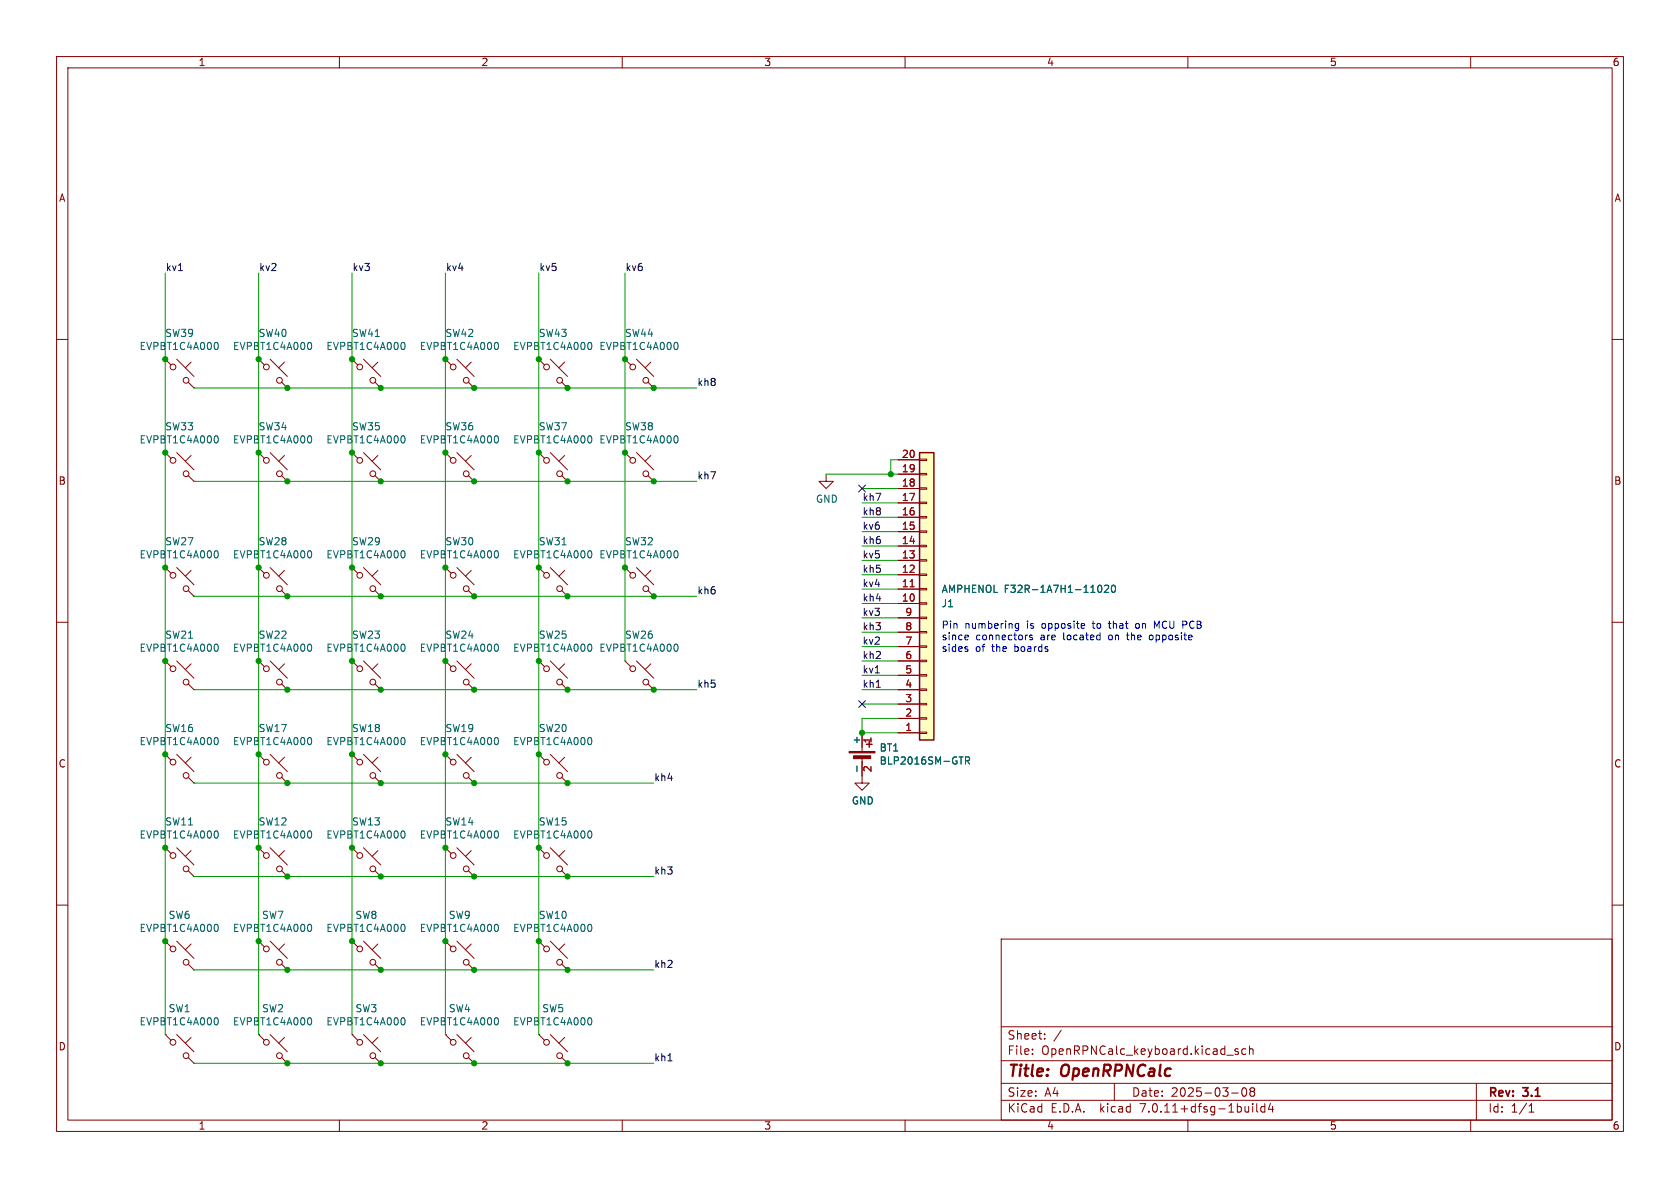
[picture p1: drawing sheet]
<svg xmlns="http://www.w3.org/2000/svg" width="297mm" height="210mm" viewBox="0 0 297 210" stroke-linecap="round" stroke-linejoin="round" font-family="sans-serif">
<g fill="none" stroke="#840000" stroke-width=".18">
<path d="M10 10h277v190h-277zM12 12h273v186h-273zM60 10v2M110 10v2M160 10v2M210 10v2M260 10v2M10 60h2M285 60h2M29.2 63.5l1 1M29.2 63.5h.1M31.2 63.5l3.1 3"/>
<path d="M33.3 67.6l1 1M33.8 64l-1 1M34.3 68.6h.1M45.7 63.5l1 1M45.7 63.5h.1M47.8 63.5l3 3M49.8 67.6l1 1M50.3 64l-1 1M50.8 68.6h.1M62.2 63.5l1 1M62.2 63.5h.1M64.3 63.5l3 3"/>
<path d="M66.3 67.6l1 1M66.8 64l-1 1M67.3 68.6h.1M78.7 63.5l1.1 1M78.7 63.5h.1M80.8 63.5l3 3M82.8 67.6l1 1M83.3 64l-1 1M83.8 68.6h.1M95.2 63.5l1.1 1M95.2 63.5h.1M97.3 63.5l3 3"/>
<path d="M99.3 67.6l1 1M99.8 64l-1 1M100.3 68.6h.1M110.5 63.5l1 1M110.5 63.5h.1M112.5 63.5l3.1 3M114.6 67.6l1 1M115.1 64l-1.1 1M115.6 68.6h.1M29.2 80l1 1M29.2 80h.1M31.2 80l3.1 3.1"/>
<path d="M33.3 84.1l1 1M33.8 80.5l-1 1M34.3 85.1h.1M45.7 80l1 1M45.7 80h.1M47.8 80l3 3.1M49.8 84.1l1 1M50.3 80.5l-1 1M50.8 85.1h.1M62.2 80l1 1M62.2 80h.1M64.3 80l3 3.1"/>
<path d="M66.3 84.1l1 1M66.8 80.5l-1 1M67.3 85.1h.1M78.7 80l1.1 1M78.7 80h.1M80.8 80l3 3.1M82.8 84.1l1 1M83.3 80.5l-1 1M83.8 85.1h.1M95.2 80l1.1 1M95.2 80h.1M97.3 80l3 3.1"/>
<path d="M99.3 84.1l1 1M99.8 80.5l-1 1M100.3 85.1h.1M110.5 80l1 1M110.5 80h.1M112.5 80l3.1 3.1M114.6 84.1l1 1M115.1 80.5l-1.1 1M115.6 85.1h.1M146 83.8v1.3h1.3l-1.3 1.3-1.2-1.3h1.2M158.7 99.1h3.9M158.7 96.5h3.9"/>
<path d="M158.7 94h3.9M158.7 91.4h3.9M158.7 88.9h3.9M158.7 86.4h3.9M158.7 83.8h3.9M158.7 81.3h3.9M162.6 81.2h1.2v.2h-1.2zM162.6 83.7h1.2v.2h-1.2zM162.6 86.2h1.2v.3h-1.2zM162.6 88.8h1.2v.2h-1.2zM162.6 91.3h1.2v.3h-1.2zM162.6 93.9h1.2v.2h-1.2z"/>
<path d="M162.6 96.4h1.2v.2h-1.2zM162.6 98.9h1.2v.3h-1.2zM10 110h2M29.2 116.8l1 1.1M29.2 116.8h.1M29.2 100.3l1 1M29.2 100.3h.1M31.2 116.8l3.1 3.1M31.2 100.3l3.1 3.1M33.3 104.4l1 1M33.8 117.3l-1 1.1M33.8 100.8l-1 1.1"/>
<path d="M34.3 105.4h.1M45.7 100.3l1 1M45.7 100.3h.1M45.7 116.8l1 1.1M45.7 116.8h.1M47.8 100.3l3 3.1M47.8 116.8l3 3.1M49.8 104.4l1 1M50.3 100.8l-1 1.1M50.3 117.3l-1 1.1M50.8 105.4h.1M62.2 100.3l1 1"/>
<path d="M62.2 100.3h.1M62.2 116.8l1 1.1M62.2 116.8h.1M64.3 116.8l3 3.1M64.3 100.3l3 3.1M66.3 104.4l1 1M66.8 117.3l-1 1.1M66.8 100.8l-1 1.1M67.3 105.4h.1M78.7 116.8l1.1 1.1M78.7 116.8h.1M78.7 100.3l1.1 1"/>
<path d="M78.7 100.3h.1M80.8 116.8l3 3.1M80.8 100.3l3 3.1M82.8 104.4l1 1M83.3 117.3l-1 1.1M83.3 100.8l-1 1.1M83.8 105.4h.1M95.2 116.8l1.1 1.1M95.2 116.8h.1M95.2 100.3l1.1 1M95.2 100.3h.1M97.3 116.8l3 3.1"/>
<path d="M97.3 100.3l3 3.1M99.3 104.4l1 1M99.8 117.3l-1 1.1M99.8 100.8l-1 1.1M100.3 105.4h.1M110.5 100.3l1 1M110.5 100.3h.1M110.5 116.8l1 1.1M110.5 116.8h.1M112.5 100.3l3.1 3.1M112.5 116.8l3.1 3.1M114.6 104.4l1 1"/>
<path d="M115.1 100.8l-1.1 1.1M115.1 117.3l-1.1 1.1M115.6 105.4h.1M158.7 106.7h3.9M158.7 104.1h3.9M158.7 101.6h3.9M158.7 119.4h3.9M158.7 116.8h3.9M158.7 114.3h3.9M158.7 111.8h3.9M158.7 109.2h3.9M162.6 101.5h1.2v.2h-1.2z"/>
<path d="M162.6 104h1.2v.3h-1.2zM162.6 106.6h1.2v.2h-1.2zM162.6 109.1h1.2v.2h-1.2zM162.6 111.6h1.2v.3h-1.2zM162.6 114.2h1.2v.2h-1.2zM162.6 116.7h1.2v.3h-1.2zM162.6 119.3h1.2v.2h-1.2zM285 110h2M29.2 133.4l1 1M29.2 133.4h.1M31.2 133.4l3.1 3M33.3 120.9l1 1"/>
<path d="M33.3 137.4l1 1M33.8 133.9l-1 1M34.3 121.9h.1M34.3 138.4h.1M45.7 133.4l1 1M45.7 133.4h.1M47.8 133.4l3 3M49.8 137.4l1 1M49.8 120.9l1 1M50.3 133.9l-1 1M50.8 138.4h.1M50.8 121.9h.1"/>
<path d="M62.2 133.4l1 1M62.2 133.4h.1M64.3 133.4l3 3M66.3 137.4l1 1M66.3 120.9l1 1M66.8 133.9l-1 1M67.3 138.4h.1M67.3 121.9h.1M78.7 133.4l1.1 1M78.7 133.4h.1M80.8 133.4l3 3M82.8 120.9l1 1"/>
<path d="M82.8 137.4l1 1M83.3 133.9l-1 1M83.8 121.9h.1M83.8 138.4h.1M95.2 133.4l1.1 1M95.2 133.4h.1M97.3 133.4l3 3M99.3 137.4l1 1M99.3 120.9l1 1M99.8 133.9l-1 1M100.3 138.4h.1M100.3 121.9h.1"/>
<path d="M114.6 120.9l1 1M115.6 121.9h.1M152.4 133.9v4.5h1.3l-1.3 1.3-1.3-1.3h1.3M152.4 129.5v3.3M158.7 129.5h3.9M158.7 127h3.9M158.7 124.5h3.9M158.7 121.9h3.9M162.6 121.8h1.2v.2h-1.2zM162.6 124.3h1.2v.3h-1.2zM162.6 126.9h1.2v.2h-1.2zM162.6 129.4h1.2v.3h-1.2z"/>
<path d="M10 160h2M29.2 149.9l1 1M29.2 149.9h.1M31.2 149.9l3.1 3M33.3 153.9l1 1M33.8 150.4l-1 1M34.3 154.9h.1M45.7 149.9l1 1M45.7 149.9h.1M47.8 149.9l3 3M49.8 153.9l1 1M50.3 150.4l-1 1"/>
<path d="M50.8 154.9h.1M62.2 149.9l1 1M62.2 149.9h.1M64.3 149.9l3 3M66.3 153.9l1 1M66.8 150.4l-1 1M67.3 154.9h.1M78.7 149.9l1.1 1M78.7 149.9h.1M80.8 149.9l3 3M82.8 153.9l1 1M83.3 150.4l-1 1"/>
<path d="M83.8 154.9h.1M95.2 149.9l1.1 1M95.2 149.9h.1M97.3 149.9l3 3M99.3 153.9l1 1M99.8 150.4l-1 1M100.3 154.9h.1M285 160h2M29.2 166.4l1 1M29.2 166.4h.1M31.2 166.4l3.1 3M33.3 170.4l1 1.1"/>
<path d="M33.8 166.9l-1 1M34.3 171.5h.1M45.7 166.4l1 1M45.7 166.4h.1M47.8 166.4l3 3M49.8 170.4l1 1.1M50.3 166.9l-1 1M50.8 171.5h.1M62.2 166.4l1 1M62.2 166.4h.1M64.3 166.4l3 3M66.3 170.4l1 1.1"/>
<path d="M66.8 166.9l-1 1M67.3 171.5h.1M78.7 166.4l1.1 1M78.7 166.4h.1M80.8 166.4l3 3M82.8 170.4l1 1.1M83.3 166.9l-1 1M83.8 171.5h.1M95.2 166.4l1.1 1M95.2 166.4h.1M97.3 166.4l3 3M99.3 170.4l1 1.1"/>
<path d="M99.8 166.9l-1 1M100.3 171.5h.1M177 166h108v32h-108zM29.2 182.9l1 1M29.2 182.9h.1M31.2 182.9l3.1 3M33.3 186.9l1 1.1M33.8 183.4l-1 1M34.3 188h.1M45.7 182.9l1 1M45.7 182.9h.1M47.8 182.9l3 3"/>
<path d="M49.8 186.9l1 1.1M50.3 183.4l-1 1M50.8 188h.1M60 198v2M62.2 182.9l1 1M62.2 182.9h.1M64.3 182.9l3 3M66.3 186.9l1 1.1M66.8 183.4l-1 1M67.3 188h.1M78.7 182.9l1.1 1M78.7 182.9h.1"/>
<path d="M80.8 182.9l3 3M82.8 186.9l1 1.1M83.3 183.4l-1 1M83.8 188h.1M95.2 182.9l1.1 1M95.2 182.9h.1M97.3 182.9l3 3M99.3 186.9l1 1.1M99.8 183.4l-1 1M100.3 188h.1M110 198v2M160 198v2"/>
<path d="M177 194.5h108M177 191.5h108M177 187.5h108M177 181.5h108M182.5 186.3v.1M182.5 185.5v.1M184.7 183.6v.1M184.7 182.8v.1M187.6 182.1l-1.3 2M197 191.5v3M210 198v2M216.9 186.5h1.1"/>
<path d="M217.7 193.2h1.2M218.9 185.5l-.4-.1-.2 .2 .1 .2 .5 .2v.3h-.6M219.7 192.4l.2-.1a.81 .81 0 0 1 .6 .6 .81 .81 0 0 1-.3 .8l-.2 .1a.81 .81 0 0 1-.3-1.4zM220.2 185.5l-.4-.1-.3 .3v.4l.2 .2h.5M220.9 185.5l.2-.1 .4 .1v.9M220.9 184.9v1.5M221.2 192.9l-.2-.2 .2-.4 .5 .1 .1 .2-.3 .3M221.2 192.9l-.2 .3v.3l.2 .3 .5-.1 .1-.2-.1-.4-.2-.2M221.2 192.9h.3M221.5 195.1v.1M221.5 195.6v1M222.2 195.1v1.3l.2 .2"/>
<path d="M223.6 195.7l-.4-.1-.3 .3v.4l.1 .2h.6M223.6 195.1v1.5M224.6 195l-.4 1.1h1M225 195.6v1M260 198v2M261 191.5v6.5M270.3 196.6h.9M270.3 195.5l.4-.4v1.5"/>
<circle cx="30.6" cy="64.9" r=".51"/>
<circle cx="32.9" cy="67.2" r=".51"/>
<circle cx="47.1" cy="64.9" r=".51"/>
<circle cx="49.4" cy="67.2" r=".51"/>
<circle cx="63.6" cy="64.9" r=".51"/>
<circle cx="65.9" cy="67.2" r=".51"/>
<circle cx="80.1" cy="64.9" r=".51"/>
<circle cx="82.4" cy="67.2" r=".51"/>
<circle cx="96.6" cy="64.9" r=".51"/>
<circle cx="98.9" cy="67.2" r=".51"/>
<circle cx="111.9" cy="64.9" r=".51"/>
<circle cx="114.2" cy="67.2" r=".51"/>
<circle cx="30.6" cy="81.4" r=".51"/>
<circle cx="32.9" cy="83.7" r=".51"/>
<circle cx="47.1" cy="81.4" r=".51"/>
<circle cx="49.4" cy="83.7" r=".51"/>
<circle cx="63.6" cy="81.4" r=".51"/>
<circle cx="65.9" cy="83.7" r=".51"/>
<circle cx="80.1" cy="81.4" r=".51"/>
<circle cx="82.4" cy="83.7" r=".51"/>
<circle cx="96.6" cy="81.4" r=".51"/>
<circle cx="98.9" cy="83.7" r=".51"/>
<circle cx="111.9" cy="81.4" r=".51"/>
<circle cx="114.2" cy="83.7" r=".51"/>
<circle cx="30.6" cy="101.7" r=".51"/>
<circle cx="30.6" cy="118.2" r=".51"/>
<circle cx="32.9" cy="104.1" r=".51"/>
<circle cx="47.1" cy="118.2" r=".51"/>
<circle cx="47.1" cy="101.7" r=".51"/>
<circle cx="49.4" cy="104.1" r=".51"/>
<circle cx="63.6" cy="101.7" r=".51"/>
<circle cx="63.6" cy="118.2" r=".51"/>
<circle cx="65.9" cy="104.1" r=".51"/>
<circle cx="80.1" cy="101.7" r=".51"/>
<circle cx="80.1" cy="118.2" r=".51"/>
<circle cx="82.4" cy="104.1" r=".51"/>
<circle cx="96.6" cy="118.2" r=".51"/>
<circle cx="96.6" cy="101.7" r=".51"/>
<circle cx="98.9" cy="104.1" r=".51"/>
<circle cx="111.9" cy="101.7" r=".51"/>
<circle cx="111.9" cy="118.2" r=".51"/>
<circle cx="114.2" cy="104.1" r=".51"/>
<circle cx="30.6" cy="134.7" r=".51"/>
<circle cx="32.9" cy="120.6" r=".51"/>
<circle cx="32.9" cy="137.1" r=".51"/>
<circle cx="47.1" cy="134.7" r=".51"/>
<circle cx="49.4" cy="120.6" r=".51"/>
<circle cx="49.4" cy="137.1" r=".51"/>
<circle cx="63.6" cy="134.7" r=".51"/>
<circle cx="65.9" cy="120.6" r=".51"/>
<circle cx="65.9" cy="137.1" r=".51"/>
<circle cx="80.1" cy="134.7" r=".51"/>
<circle cx="82.4" cy="120.6" r=".51"/>
<circle cx="82.4" cy="137.1" r=".51"/>
<circle cx="96.6" cy="134.7" r=".51"/>
<circle cx="98.9" cy="120.6" r=".51"/>
<circle cx="98.9" cy="137.1" r=".51"/>
<circle cx="114.2" cy="120.6" r=".51"/>
<circle cx="30.6" cy="151.2" r=".51"/>
<circle cx="32.9" cy="153.6" r=".51"/>
<circle cx="47.1" cy="151.2" r=".51"/>
<circle cx="49.4" cy="153.6" r=".51"/>
<circle cx="63.6" cy="151.2" r=".51"/>
<circle cx="65.9" cy="153.6" r=".51"/>
<circle cx="80.1" cy="151.2" r=".51"/>
<circle cx="82.4" cy="153.6" r=".51"/>
<circle cx="96.6" cy="151.2" r=".51"/>
<circle cx="98.9" cy="153.6" r=".51"/>
<circle cx="30.6" cy="167.7" r=".51"/>
<circle cx="32.9" cy="170.1" r=".51"/>
<circle cx="47.1" cy="167.7" r=".51"/>
<circle cx="49.4" cy="170.1" r=".51"/>
<circle cx="63.6" cy="167.7" r=".51"/>
<circle cx="65.9" cy="170.1" r=".51"/>
<circle cx="80.1" cy="167.7" r=".51"/>
<circle cx="82.4" cy="170.1" r=".51"/>
<circle cx="96.6" cy="167.7" r=".51"/>
<circle cx="98.9" cy="170.1" r=".51"/>
<circle cx="30.6" cy="184.3" r=".51"/>
<circle cx="32.9" cy="186.6" r=".51"/>
<circle cx="47.1" cy="184.3" r=".51"/>
<circle cx="49.4" cy="186.6" r=".51"/>
<circle cx="63.6" cy="184.3" r=".51"/>
<circle cx="65.9" cy="186.6" r=".51"/>
<circle cx="80.1" cy="184.3" r=".51"/>
<circle cx="82.4" cy="186.6" r=".51"/>
<circle cx="96.6" cy="184.3" r=".51"/>
<circle cx="98.9" cy="186.6" r=".51"/>
</g>
<g fill="none" stroke="#006464" stroke-width=".18">
<path d="M38.3 60.5a.79 .79 0 0 1 0 1.3M38.3 77a.79 .79 0 0 1 0 1.3M54.8 60.5a.79 .79 0 0 1 0 1.3M54.8 77a.79 .79 0 0 1 0 1.3M71.3 60.5a.79 .79 0 0 1 0 1.3M71.3 77a.79 .79 0 0 1 0 1.3M87.8 60.5a.79 .79 0 0 1 0 1.3M87.8 77a.79 .79 0 0 1 0 1.3M104.3 60.5a.79 .79 0 0 1 0 1.3M104.3 77a.79 .79 0 0 1 0 1.3M119.6 77a.79 .79 0 0 1 0 1.3M119.6 60.5a.79 .79 0 0 1 0 1.3"/>
<path d="M38.3 97.4a.79 .79 0 0 1 0 1.2M54.8 97.4a.79 .79 0 0 1 0 1.2M71.3 97.4a.79 .79 0 0 1 0 1.2M87.8 97.4a.79 .79 0 0 1 0 1.2M104.3 97.4a.79 .79 0 0 1 0 1.2M119.6 97.4a.79 .79 0 0 1 0 1.2M38.3 113.9a.79 .79 0 0 1 0 1.2M54.8 113.9a.79 .79 0 0 1 0 1.2M71.3 113.9a.79 .79 0 0 1 0 1.2M87.8 113.9a.79 .79 0 0 1 0 1.2M104.3 113.9a.79 .79 0 0 1 0 1.2M119.6 113.9a.79 .79 0 0 1 0 1.2"/>
<path d="M194.2 103.5l.2-.1a.68 .68 0 0 1 .4 .7 .68 .68 0 0 1-.4 .6 .84 .84 0 0 1-.2-1.2zM195.3 103.6l.5-.2 .2 .4-.8 .9h.8M196.6 103.6l.2-.2a.68 .68 0 0 1 .4 .7 .68 .68 0 0 1-.4 .6l-.2-.1-.1-.4zM38.3 130.4a.79 .79 0 0 1 0 1.2M54.8 130.4a.79 .79 0 0 1 0 1.2M71.3 130.4a.79 .79 0 0 1 0 1.2M87.8 130.4a.79 .79 0 0 1 0 1.2M104.3 130.4a.79 .79 0 0 1 0 1.2M151.5 135.4v1M169.5 133.8h.8M170.7 134.5l.6-.1 .1-.2v-.3l-.7-.1v1.3M171 134.5l.4 .6"/>
<path d="M38.3 146.9a.79 .79 0 0 1 0 1.3M54.8 146.9a.79 .79 0 0 1 0 1.3M71.3 146.9a.79 .79 0 0 1 0 1.3M87.8 146.9a.79 .79 0 0 1 0 1.3M104.3 146.9a.79 .79 0 0 1 0 1.3M38.3 179.9a.79 .79 0 0 1 0 1.3M38.3 163.4a.79 .79 0 0 1 0 1.3M54.8 163.4a.79 .79 0 0 1 0 1.3M54.8 179.9a.79 .79 0 0 1 0 1.3M71.3 179.9a.79 .79 0 0 1 0 1.3M71.3 163.4a.79 .79 0 0 1 0 1.3M87.8 179.9a.79 .79 0 0 1 0 1.3"/>
<path d="M87.8 163.4a.79 .79 0 0 1 0 1.3M104.3 179.9a.79 .79 0 0 1 0 1.3M104.3 163.4a.79 .79 0 0 1 0 1.3"/>
</g>
<path d="M162.6 80h2.5v50.8h-2.5z" fill="#ffffc2" stroke="#ffffc2" stroke-width=".18"/>
<path d="M162.6 80h2.5v50.8h-2.5zM153.7 131.1v1" fill="none" stroke="#840000" stroke-width=".25"/>
<path d="M160.9 103.7h.7" fill="none" stroke="#a90000" stroke-width=".18"/>
<g fill="#840000" stroke="#840000" stroke-width=".18">
<path d="M150.1 132.8h4.6v.3h-4.6z"/>
<path d="M150.9 133.6h3v.5h-3z"/>
</g>
<path d="M31.5 47.8h.8M154.7 119h.8M154.9 121.5h.7M118.1 187.5h.7" fill="none" stroke="#0f0f0f" stroke-width=".18"/>
<g fill="none" stroke="#0000c2" stroke-width=".18">
<path d="M170.9 114.7l.2 .2-.2 .3M170.9 114.3l.2 .1M171 112.3l.2 .3-.6 .1M171.1 113.1h-.1M179.5 111.4l.2 .1M180.1 110.2v1l-.3 .3M180.1 110.3l-.4-.1-.2 .3 .1 .5h.5M182.5 112.3h-.3l-.2 .1 .1 .2 .4 .1v.4h-.5M191.7 110.3v.2l-.6 .1M195.9 110.2h.5M196.1 109.8l.1 1.2M199.1 112.3h.5"/>
<path d="M199.3 111.8l.1 1.3M201.2 110.2l-.3 .1-.1 .2v.4l.4 .2M203.6 112.3h-.3l-.1 .2v.5l.4 .1M204.1 109.8l.4 .9 .4-.9"/>
</g>
<g fill="none" stroke="#009600" stroke-width=".18">
<path d="M29.2 48.3v134.6M45.7 48.3v134.6M62.2 48.3v134.6M78.7 48.3v134.6M95.2 48.3v134.6M110.5 48.3v68.5M34.3 68.6h88.9M34.3 85.1h88.9M146 83.8h12.7M152.4 96.5h6.3M152.4 99.1h6.3M152.4 94h6.3"/>
<path d="M152.4 88.9h6.3M152.4 86.4h6.3M152.4 91.4h6.3M158.7 81.3h-1.2v2.5M34.3 105.4h88.9M152.4 119.4h6.3M152.4 116.8h6.3M152.4 101.6h6.3M152.4 111.8h6.3M152.4 114.3h6.3M152.4 109.2h6.3M152.4 106.7h6.3"/>
<path d="M152.4 104.1h6.3M34.3 121.9h88.9M34.3 138.4h81.3M152.4 124.5h6.3M152.4 121.9h6.3M158.7 127h-6.3v2.5h6.3M34.3 154.9h81.3M34.3 171.5h81.3M34.3 188h81.3"/>
</g>
<path d="M151.8 85.8l1.2 1.2M153 85.8l-1.2 1.2M151.8 123.9l1.2 1.2M153 123.9l-1.2 1.2" fill="none" stroke="#000084" stroke-width=".18"/>
<g fill="#009600" stroke="#009600" stroke-width=".18">
<circle cx="157.5" cy="83.8" r=".46"/>
<circle cx="100.3" cy="105.4" r=".46"/>
<circle cx="95.2" cy="100.3" r=".46"/>
<circle cx="100.3" cy="121.9" r=".46"/>
<circle cx="83.8" cy="121.9" r=".46"/>
<circle cx="95.2" cy="116.8" r=".46"/>
<circle cx="110.5" cy="100.3" r=".46"/>
<circle cx="115.6" cy="105.4" r=".46"/>
<circle cx="110.5" cy="80" r=".46"/>
<circle cx="115.6" cy="85.1" r=".46"/>
<circle cx="115.6" cy="68.6" r=".46"/>
<circle cx="110.5" cy="63.5" r=".46"/>
<circle cx="115.6" cy="121.9" r=".46"/>
<circle cx="45.7" cy="116.8" r=".46"/>
<circle cx="45.7" cy="133.4" r=".46"/>
<circle cx="78.7" cy="133.4" r=".46"/>
<circle cx="78.7" cy="149.9" r=".46"/>
<circle cx="67.3" cy="138.4" r=".46"/>
<circle cx="62.2" cy="149.9" r=".46"/>
<circle cx="62.2" cy="133.4" r=".46"/>
<circle cx="29.2" cy="116.8" r=".46"/>
<circle cx="29.2" cy="100.3" r=".46"/>
<circle cx="50.8" cy="121.9" r=".46"/>
<circle cx="50.8" cy="138.4" r=".46"/>
<circle cx="29.2" cy="133.4" r=".46"/>
<circle cx="29.2" cy="80" r=".46"/>
<circle cx="45.7" cy="80" r=".46"/>
<circle cx="45.7" cy="100.3" r=".46"/>
<circle cx="50.8" cy="105.4" r=".46"/>
<circle cx="83.8" cy="85.1" r=".46"/>
<circle cx="95.2" cy="63.5" r=".46"/>
<circle cx="78.7" cy="80" r=".46"/>
<circle cx="62.2" cy="63.5" r=".46"/>
<circle cx="50.8" cy="68.6" r=".46"/>
<circle cx="50.8" cy="85.1" r=".46"/>
<circle cx="67.3" cy="68.6" r=".46"/>
<circle cx="95.2" cy="80" r=".46"/>
<circle cx="100.3" cy="85.1" r=".46"/>
<circle cx="78.7" cy="63.5" r=".46"/>
<circle cx="83.8" cy="68.6" r=".46"/>
<circle cx="100.3" cy="68.6" r=".46"/>
<circle cx="29.2" cy="63.5" r=".46"/>
<circle cx="45.7" cy="63.5" r=".46"/>
<circle cx="95.2" cy="166.4" r=".46"/>
<circle cx="83.8" cy="171.5" r=".46"/>
<circle cx="100.3" cy="171.5" r=".46"/>
<circle cx="100.3" cy="154.9" r=".46"/>
<circle cx="83.8" cy="154.9" r=".46"/>
<circle cx="95.2" cy="149.9" r=".46"/>
<circle cx="78.7" cy="166.4" r=".46"/>
<circle cx="83.8" cy="188" r=".46"/>
<circle cx="100.3" cy="138.4" r=".46"/>
<circle cx="95.2" cy="133.4" r=".46"/>
<circle cx="83.8" cy="138.4" r=".46"/>
<circle cx="100.3" cy="188" r=".46"/>
<circle cx="67.3" cy="171.5" r=".46"/>
<circle cx="50.8" cy="188" r=".46"/>
<circle cx="62.2" cy="166.4" r=".46"/>
<circle cx="67.3" cy="188" r=".46"/>
<circle cx="50.8" cy="171.5" r=".46"/>
<circle cx="45.7" cy="166.4" r=".46"/>
<circle cx="29.2" cy="149.9" r=".46"/>
<circle cx="45.7" cy="149.9" r=".46"/>
<circle cx="50.8" cy="154.9" r=".46"/>
<circle cx="67.3" cy="154.9" r=".46"/>
<circle cx="29.2" cy="166.4" r=".46"/>
<circle cx="78.7" cy="116.8" r=".46"/>
<circle cx="83.8" cy="105.4" r=".46"/>
<circle cx="78.7" cy="100.3" r=".46"/>
<circle cx="62.2" cy="100.3" r=".46"/>
<circle cx="67.3" cy="85.1" r=".46"/>
<circle cx="62.2" cy="80" r=".46"/>
<circle cx="67.3" cy="105.4" r=".46"/>
<circle cx="67.3" cy="121.9" r=".46"/>
<circle cx="62.2" cy="116.8" r=".46"/>
<circle cx="152.4" cy="129.5" r=".46"/>
</g>
<g font-size="2.8" fill="#840000">
<text x="178" y="190.9">Title:</text>
<text x="187.7" y="190.9">OpenRPNCalc</text>
</g>
<g font-size="2.1" fill="#840000">
<text x="178" y="184">Sheet:</text>
<text x="178" y="186.7">File:</text>
<text x="184.1" y="186.7">OpenRPNCalc_keyboard.kicad_sch</text>
<text x="178" y="196.9">KiCad</text>
<text x="178" y="194.1">Size:</text>
<text x="184.7" y="194.1">A4</text>
<text x="185.7" y="196.9">E.D.A.</text>
<text x="194.6" y="196.9">kicad</text>
<text x="200" y="194.1">Date:</text>
<text x="201.8" y="196.9">7.0.11+dfsg-1build4</text>
<text x="207" y="194.1">2025-03-08</text>
<text x="263" y="194.3">Rev:</text>
<text x="263" y="196.9">Id:</text>
<text x="267.1" y="196.9">1/1</text>
<text x="269.4" y="194.3">3.1</text>
</g>
<g font-size="1.8" fill="#840000">
<text x="35" y="11.9">1</text>
<text x="85" y="11.9">2</text>
<text x="135" y="11.9">3</text>
<text x="185" y="11.9">4</text>
<text x="235" y="11.9">5</text>
<text x="285" y="11.9">6</text>
<text x="10.3" y="35.9">A</text>
<text x="285.3" y="35.9">A</text>
<text x="10.3" y="85.9">B</text>
<text x="285.3" y="85.9">B</text>
<text x="10.3" y="135.9">C</text>
<text x="285.3" y="135.9">C</text>
<text x="10.3" y="185.9">D</text>
<text x="285.3" y="185.9">D</text>
<text x="35" y="199.9">1</text>
<text x="85" y="199.9">2</text>
<text x="135" y="199.9">3</text>
<text x="185" y="199.9">4</text>
<text x="235" y="199.9">5</text>
<text x="285" y="199.9">6</text>
</g>
<g font-size="1.8" fill="#0f0f0f">
<text x="29.2" y="48">kv1</text>
<text x="45.7" y="48">kv2</text>
<text x="62.2" y="48">kv3</text>
<text x="78.7" y="48">kv4</text>
<text x="95.2" y="48">kv5</text>
<text x="110.5" y="48">kv6</text>
<text x="123.2" y="68.3">kh8</text>
<text x="123.2" y="84.8">kh7</text>
<text x="152.4" y="88.6">kh7</text>
<text x="152.4" y="91.2">kh8</text>
<text x="152.4" y="93.7">kv6</text>
<text x="152.4" y="101.3">kh5</text>
<text x="152.4" y="98.8">kv5</text>
<text x="152.4" y="96.3">kh6</text>
<text x="123.2" y="105.1">kh6</text>
<text x="152.4" y="103.9">kv4</text>
<text x="152.4" y="106.4">kh4</text>
<text x="152.4" y="109">kv3</text>
<text x="152.4" y="111.5">kh3</text>
<text x="152.4" y="114">kv2</text>
<text x="152.4" y="116.6">kh2</text>
<text x="152.4" y="119.1">kv1</text>
<text x="123.2" y="121.7">kh5</text>
<text x="152.4" y="121.7">kh1</text>
<text x="115.6" y="138.2">kh4</text>
<text x="115.6" y="154.7">kh3</text>
<text x="115.6" y="171.2">kh2</text>
<text x="115.6" y="187.7">kh1</text>
</g>
<g font-size="1.8" fill="#006464">
<text x="29.1" y="59.8">SW39</text>
<text x="45.6" y="59.8">SW40</text>
<text x="62.1" y="59.8">SW41</text>
<text x="78.6" y="59.8">SW42</text>
<text x="95.1" y="59.8">SW43</text>
<text x="110.4" y="59.8">SW44</text>
<text x="24.6" y="62.1">EVPBT1C4A000</text>
<text x="41.1" y="62.1">EVPBT1C4A000</text>
<text x="57.6" y="62.1">EVPBT1C4A000</text>
<text x="74.1" y="62.1">EVPBT1C4A000</text>
<text x="90.6" y="62.1">EVPBT1C4A000</text>
<text x="105.9" y="62.1">EVPBT1C4A000</text>
<text x="29.1" y="76.3">SW33</text>
<text x="45.6" y="76.3">SW34</text>
<text x="62.1" y="76.3">SW35</text>
<text x="78.6" y="76.3">SW36</text>
<text x="95.1" y="76.3">SW37</text>
<text x="110.4" y="76.3">SW38</text>
<text x="24.6" y="78.6">EVPBT1C4A000</text>
<text x="41.1" y="78.6">EVPBT1C4A000</text>
<text x="57.6" y="78.6">EVPBT1C4A000</text>
<text x="74.1" y="78.6">EVPBT1C4A000</text>
<text x="90.6" y="78.6">EVPBT1C4A000</text>
<text x="105.9" y="78.6">EVPBT1C4A000</text>
<text x="144.1" y="89.1">GND</text>
<text x="24.6" y="98.9">EVPBT1C4A000</text>
<text x="29.1" y="96.6">SW27</text>
<text x="41.1" y="98.9">EVPBT1C4A000</text>
<text x="45.6" y="96.6">SW28</text>
<text x="57.6" y="98.9">EVPBT1C4A000</text>
<text x="62.1" y="96.6">SW29</text>
<text x="74.1" y="98.9">EVPBT1C4A000</text>
<text x="78.6" y="96.6">SW30</text>
<text x="90.6" y="98.9">EVPBT1C4A000</text>
<text x="95.1" y="96.6">SW31</text>
<text x="105.9" y="98.9">EVPBT1C4A000</text>
<text x="110.4" y="96.6">SW32</text>
<text x="166.4" y="107.5">J1</text>
<text x="166.4" y="105">AMPHENOL F32R-1A7H1-11020</text>
<text x="29.1" y="113.1">SW21</text>
<text x="45.6" y="113.1">SW22</text>
<text x="62.1" y="113.1">SW23</text>
<text x="78.6" y="113.1">SW24</text>
<text x="95.1" y="113.1">SW25</text>
<text x="110.4" y="113.1">SW26</text>
<text x="24.6" y="115.4">EVPBT1C4A000</text>
<text x="41.1" y="115.4">EVPBT1C4A000</text>
<text x="57.6" y="115.4">EVPBT1C4A000</text>
<text x="74.1" y="115.4">EVPBT1C4A000</text>
<text x="90.6" y="115.4">EVPBT1C4A000</text>
<text x="105.9" y="115.4">EVPBT1C4A000</text>
<text x="24.6" y="131.9">EVPBT1C4A000</text>
<text x="29.1" y="129.6">SW16</text>
<text x="41.1" y="131.9">EVPBT1C4A000</text>
<text x="45.6" y="129.6">SW17</text>
<text x="57.6" y="131.9">EVPBT1C4A000</text>
<text x="62.1" y="129.6">SW18</text>
<text x="74.1" y="131.9">EVPBT1C4A000</text>
<text x="78.6" y="129.6">SW19</text>
<text x="90.6" y="131.9">EVPBT1C4A000</text>
<text x="95.1" y="129.6">SW20</text>
<text x="152.1" y="131.7" transform="rotate(-90 152.1 131.7)">+</text>
<text x="155.4" y="133">BT1</text>
<text x="155.4" y="135.4">BLP2016SM-GTR</text>
<text x="150.5" y="142.4">GND</text>
<text x="24.6" y="148.4">EVPBT1C4A000</text>
<text x="29.1" y="146.1">SW11</text>
<text x="41.1" y="148.4">EVPBT1C4A000</text>
<text x="45.6" y="146.1">SW12</text>
<text x="57.6" y="148.4">EVPBT1C4A000</text>
<text x="62.1" y="146.1">SW13</text>
<text x="74.1" y="148.4">EVPBT1C4A000</text>
<text x="78.6" y="146.1">SW14</text>
<text x="90.6" y="148.4">EVPBT1C4A000</text>
<text x="95.1" y="146.1">SW15</text>
<text x="24.6" y="164.9">EVPBT1C4A000</text>
<text x="29.7" y="162.6">SW6</text>
<text x="41.1" y="164.9">EVPBT1C4A000</text>
<text x="46.2" y="162.6">SW7</text>
<text x="57.6" y="164.9">EVPBT1C4A000</text>
<text x="62.7" y="162.6">SW8</text>
<text x="74.1" y="164.9">EVPBT1C4A000</text>
<text x="79.2" y="162.6">SW9</text>
<text x="90.6" y="164.9">EVPBT1C4A000</text>
<text x="95.1" y="162.6">SW10</text>
<text x="29.7" y="179.1">SW1</text>
<text x="46.2" y="179.1">SW2</text>
<text x="62.7" y="179.1">SW3</text>
<text x="79.2" y="179.1">SW4</text>
<text x="95.8" y="179.1">SW5</text>
<text x="24.6" y="181.5">EVPBT1C4A000</text>
<text x="41.1" y="181.5">EVPBT1C4A000</text>
<text x="57.6" y="181.5">EVPBT1C4A000</text>
<text x="74.1" y="181.5">EVPBT1C4A000</text>
<text x="90.6" y="181.5">EVPBT1C4A000</text>
</g>
<g font-size="1.8" fill="#a90000">
<text x="159.3" y="83.6">19</text>
<text x="159.3" y="81">20</text>
<text x="159.3" y="88.6">17</text>
<text x="159.3" y="86.1">18</text>
<text x="159.3" y="93.7">15</text>
<text x="159.3" y="91.2">16</text>
<text x="159.3" y="101.3">12</text>
<text x="159.3" y="98.8">13</text>
<text x="159.3" y="96.3">14</text>
<text x="159.3" y="106.4">10</text>
<text x="159.3" y="103.9">11</text>
<text x="159.9" y="111.5">8</text>
<text x="159.9" y="109">9</text>
<text x="159.9" y="119.1">5</text>
<text x="159.9" y="116.6">6</text>
<text x="159.9" y="114">7</text>
<text x="159.9" y="124.2">3</text>
<text x="159.9" y="121.7">4</text>
<text x="154.4" y="131.5" transform="rotate(-90 154.4 131.5)">1</text>
<text x="159.9" y="129.3">1</text>
<text x="159.9" y="126.7">2</text>
<text x="154.4" y="136.6" transform="rotate(-90 154.4 136.6)">2</text>
</g>
<g font-size="1.8" fill="#0000c2">
<text x="166.4" y="111.2">Pin</text>
<text x="166.4" y="113.3">since</text>
<text x="170.6" y="111.2">numbering</text>
<text x="172.5" y="113.3">connectors</text>
<text x="181.7" y="111.2">is</text>
<text x="184.1" y="113.3">are</text>
<text x="184.5" y="111.2">opposite</text>
<text x="188.3" y="113.3">located</text>
<text x="193.7" y="111.2">to</text>
<text x="196.5" y="113.3">on</text>
<text x="196.7" y="111.2">that</text>
<text x="199.9" y="113.3">the</text>
<text x="201.6" y="111.2">on</text>
<text x="204.1" y="113.3">opposite</text>
<text x="205.1" y="111.2">MCU PCB</text>
<text x="166.4" y="115.3">sides</text>
<text x="172.4" y="115.3">of</text>
<text x="175.5" y="115.3">the</text>
<text x="179.6" y="115.3">boards</text>
</g>
</svg>
